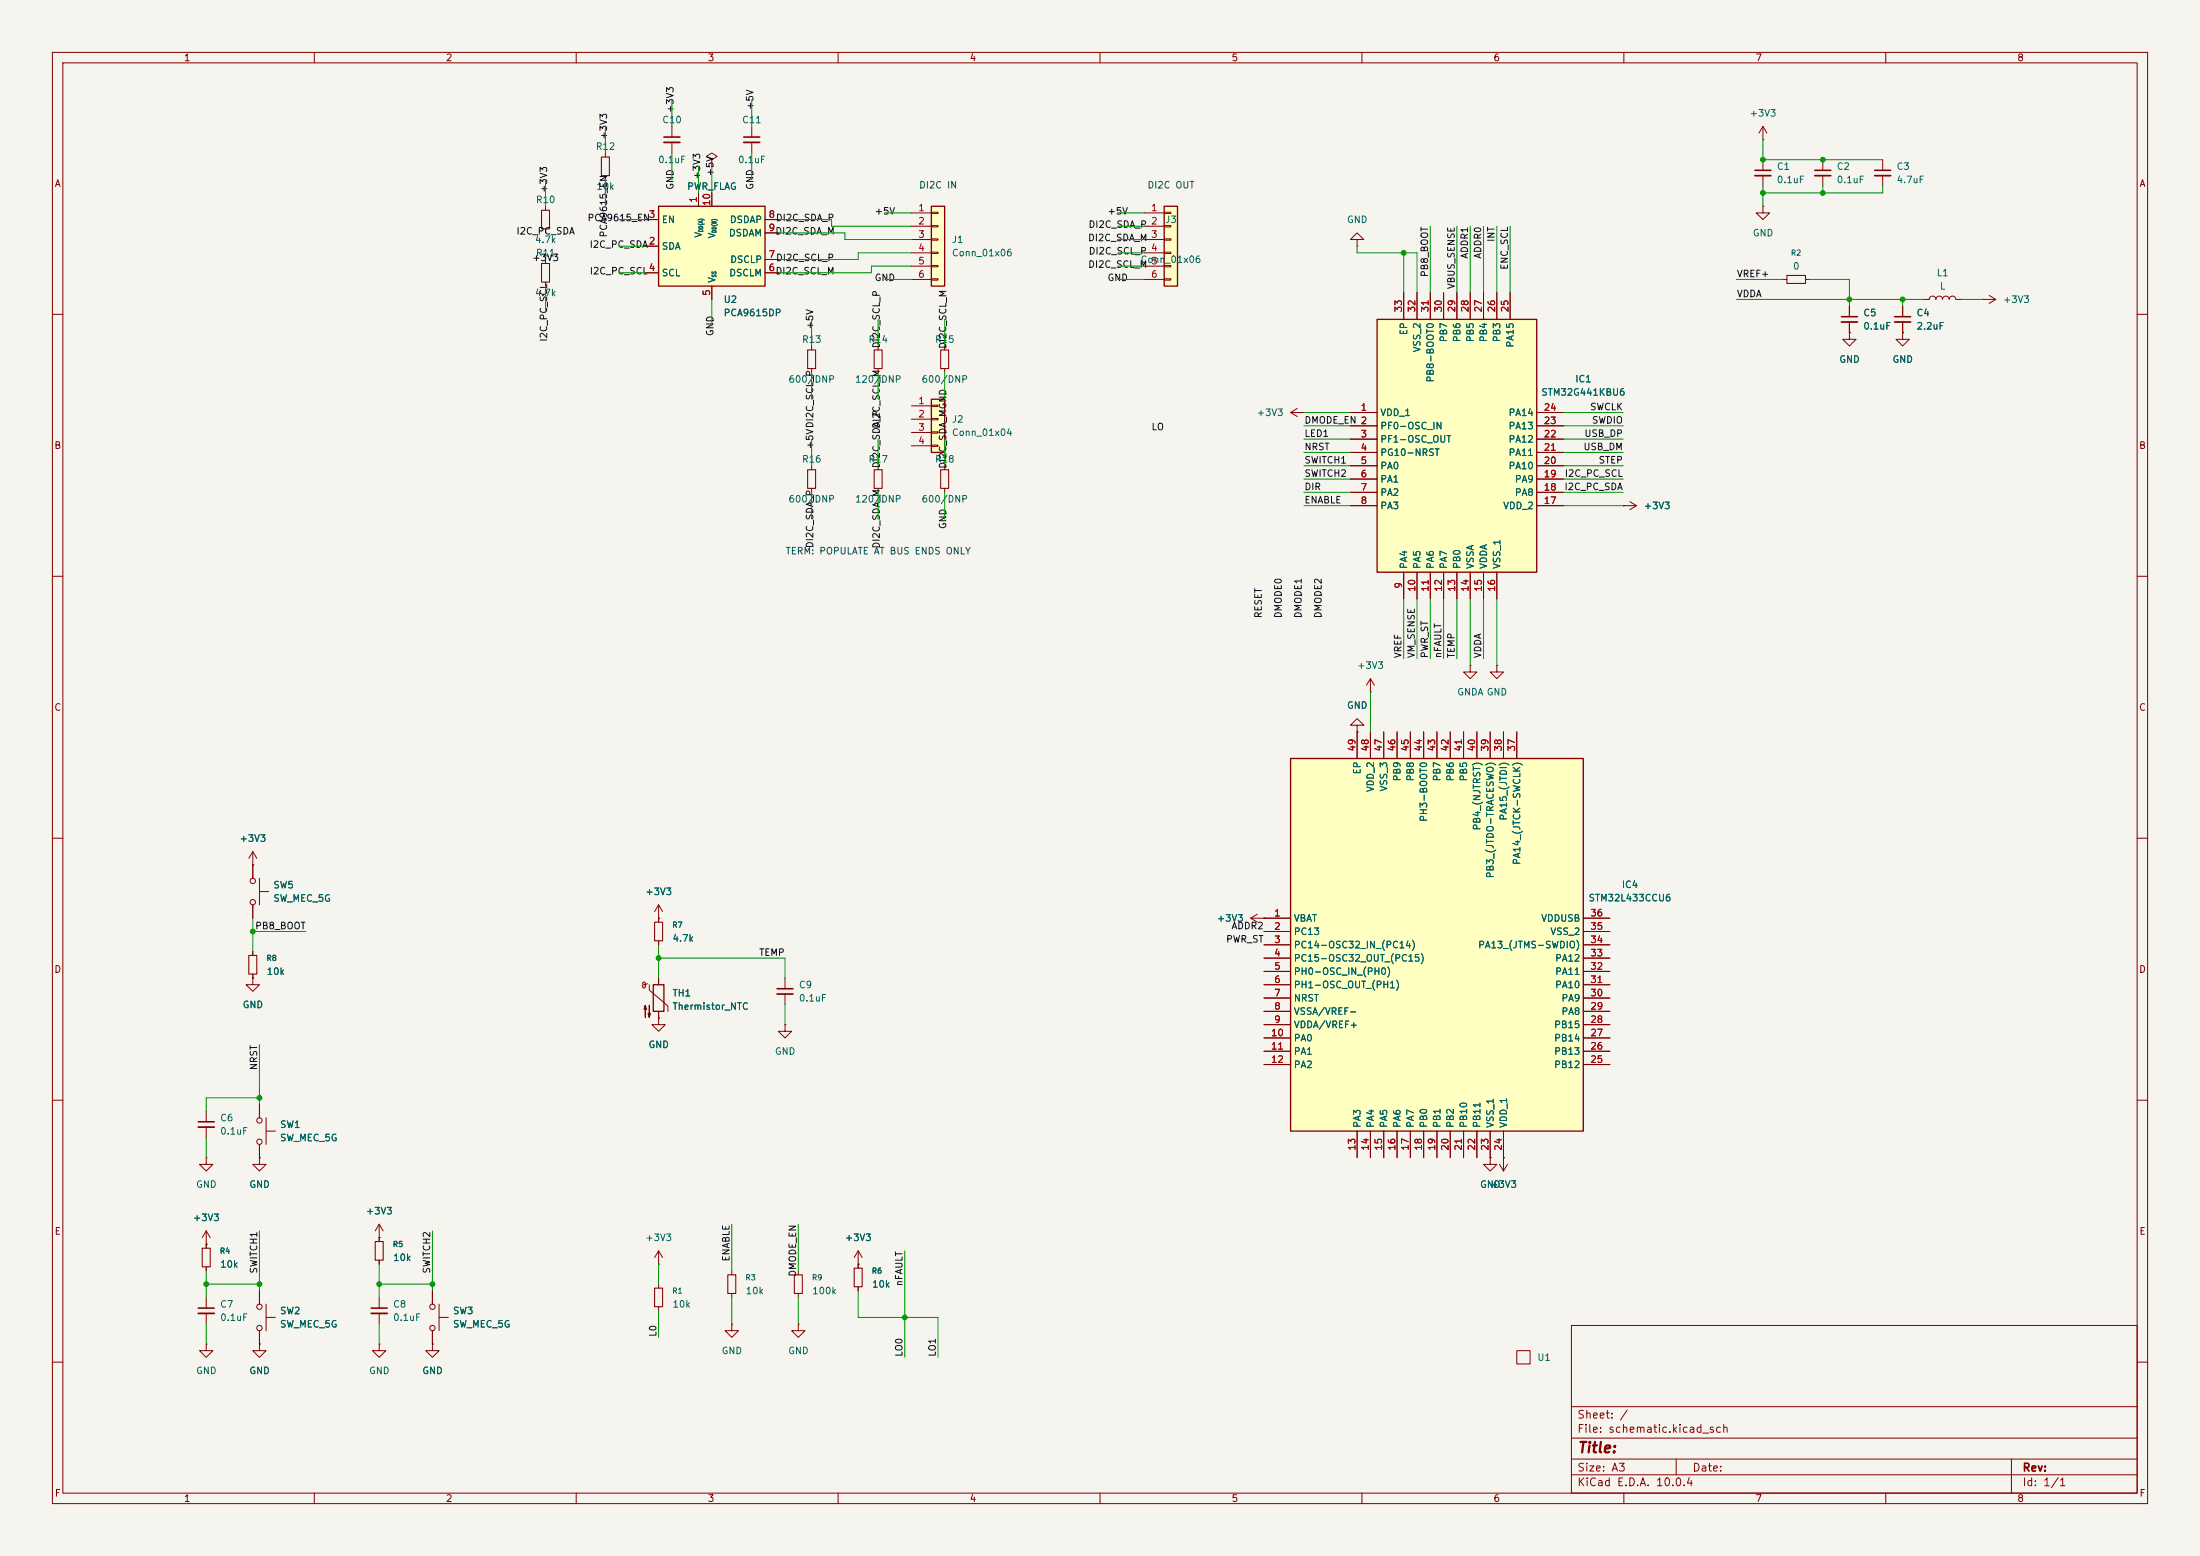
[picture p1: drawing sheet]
<svg xmlns="http://www.w3.org/2000/svg" width="420mm" height="297mm" viewBox="0 0 420 297" stroke-linecap="round" stroke-linejoin="round" font-family="sans-serif">
<path d="M0 0h420v297h-420z" fill="#f5f4ef" stroke="#f5f4ef" stroke-width=".19"/>
<g fill="none" stroke="#840000" stroke-width=".19">
<path d="M10 10h400v277h-400zM12 12h396v273h-396zM60 10v2M110 10v2M160 10v2M210 10v2M260 10v2M310 10v2M360 10v2M128.3 24.1v2.1M128.3 27.2v2M135.9 30.5l1-.7-1-.6-1 .6 1 .7v1.3"/>
<path d="M135.9 31.8h.1M143.5 24.1v2.1M143.5 27.2v2M10 60h2M154.9 66v.8M154.9 70.4v.7M167.6 66v.8M167.6 70.4v.7M180.3 66v.8M180.3 70.4v.7M408 60h2M10 110h2"/>
<path d="M408 110h2M10 160h2M408 160h2M125.7 175.3h.1M125.7 172.7v3.3M125.7 179.6v.7M125.7 172.7l-.7 1.3M125.7 172.7l.8 1.3M48.3 186.7v1.3h1.2l-1.2 1.2-1.3-1.2h1.3M48.3 186.7h.1M122.6 188.1l.1 .2M123.6 187.7l-.3 .2-.4 .1-.2-.3 .1-.2 .4 .1v.8l-.3 .2-.2-.3"/>
<path d="M124 188v1l3.5 3v1M125.7 194.3v1.3h1.3l-1.3 1.3-1.2-1.3h1.2M125.7 194.3h.1M125.7 186.7v1.3M125.7 193v1.3M10 210h2M408 210h2M72.4 236.2h.1M72.4 233.7l-.8 1.2M72.4 233.7l.8 1.2M72.4 233.7v3.3M125.7 238.8l-.7 1.2"/>
<path d="M125.7 238.8l.8 1.2M125.7 238.8v2.5M39.4 256.5v1.3h1.2l-1.2 1.3-1.3-1.3h1.3M39.4 256.5h.1M39.4 247.6v2.1M39.4 250.7v2M49.5 256.5v1.3h1.3l-1.3 1.3-1.2-1.3h1.2M49.5 256.5h.1M49.5 246.4v2.5M49.5 254v2.5M50.8 251.5h1.8M50.8 248.9v5.1"/>
<path d="M72.4 256.5v1.3h1.3l-1.3 1.3-1.3-1.3h1.3M72.4 256.5h.1M72.4 240.5v.8M72.4 247.6v2.1M72.4 250.7v2M82.5 256.5v1.3h1.3l-1.3 1.3-1.2-1.3h1.2M82.5 256.5h.1M82.5 246.4v2.5M82.5 254v2.5M83.8 251.5h1.8M83.8 248.9v5.1M125.7 241.3h.1"/>
<path d="M152.4 252.7v1.3h1.3l-1.3 1.3-1.3-1.3h1.3M152.4 252.7h.1M300 253h108v32h-108zM10 260h2M300 278.5h108M300 274.5h108M300 268.5h108M320 278.5v3M384 278.5v6.5M408 260h2M60 285v2M110 285v2"/>
<path d="M160 285v2M210 285v2M260 285v2M300 281.5h108M310 285v2M360 285v2"/>
<circle cx="49.5" cy="253.5" r=".51"/>
<circle cx="49.5" cy="249.4" r=".51"/>
<circle cx="82.6" cy="253.5" r=".51"/>
<circle cx="82.6" cy="249.4" r=".51"/>
</g>
<path d="M154.2 66.8h1.5v3.6h-1.5zM166.9 66.8h1.5v3.6h-1.5zM179.6 66.8h1.5v3.6h-1.5zM125 176h1.5v3.6h-1.5zM71.6 237h1.6v3.5h-1.6z" fill="none" stroke="#840000" stroke-width=".2"/>
<path d="M126.7 26.2h3.1M142 26.2h3M37.8 249.7h3.1M70.9 249.7h3" fill="none" stroke="#840000" stroke-width=".3"/>
<path d="M126.7 27.2h3.1M142 27.2h3M37.8 250.7h3.1M70.9 250.7h3" fill="none" stroke="#840000" stroke-width=".33"/>
<g fill="#840000" stroke="#840000" stroke-width=".19">
<path d="M123.2 191.9l.2 .8h-.5l.3-.8v2.3z"/>
<path d="M124 191.9v2.3l-.3-.8h.5l-.2 .8z"/>
</g>
<path d="M124.7 188h2v5h-2z" fill="none" stroke="#840000" stroke-width=".25"/>
<path d="M125.7 39.4h20.3v15.2h-20.3z" fill="#ffffc2"/>
<path d="M125.7 39.4h20.3v15.2h-20.3z" fill="none" stroke="#840000" stroke-width=".25"/>
<g fill="none" stroke="#840000" stroke-width=".19">
<path d="M104.1 39.4v.7M115.6 29.2v.8M115.6 33.5v.8M133.3 36.8v2.6M135.9 36.8v2.6M336.5 26.7h.1M336.5 39.4v1.2h1.3l-1.3 1.3-1.2-1.3h1.2M336.5 39.4h.1M336.5 24.1l-.7 1.3M336.5 24.1l.8 1.3M336.5 24.1v2.6M336.5 30.5v2"/>
<path d="M336.5 33.5v2.1M348 30.5v2M348 33.5v2.1M359.4 30.5v2M359.4 33.5v2.1M104.1 43.7v.8M104.1 49.5v.8M104.1 53.8v.8M123.2 47h2.5M123.2 41.9h2.5M123.2 52.1h2.5M135.9 54.6v2.6"/>
<path d="M146 41.9h2.6M146 52.1h2.6M146 49.5h2.6M146 44.5h2.6M340.4 53.3h.7M344.7 53.3h.7M353.1 58.4v2.1M363.2 58.4v2.1M367 57.2h1.3a.64 .64 0 0 1 .6-.7 .64 .64 0 0 1 .7 .7 .64 .64 0 0 1 .6-.7 .64 .64 0 0 1 .6 .7 .64 .64 0 0 1 .7-.7 .64 .64 0 0 1 .6 .7 .64 .64 0 0 1 .6-.7 .64 .64 0 0 1 .7 .7h1.2M378.5 57.2h.1M378.5 57.2h2.5M379.7 56.4l1.3 .8"/>
<path d="M381 57.2l-1.3 .7M353.1 63.5v1.3h1.2l-1.2 1.2-1.3-1.2h1.3M353.1 63.5h.1M353.1 61.5v2M363.2 63.5v1.3h1.3l-1.3 1.2-1.3-1.2h1.3M363.2 63.5h.1M363.2 61.5v2M154.9 88.9v.8M154.9 93.2v.8M167.6 88.9v.8M167.6 93.2v.8M180.3 88.9v.8"/>
<path d="M180.3 93.2v.8M48.3 165.1h.1M48.3 162.6v5M48.3 172.7v2.6M48.3 162.6l-.8 1.2M48.3 162.6l.7 1.2M49.5 167.6v5.1M49.5 170.2h1.8M48.3 181.6v.8M48.3 185.9v.8M149.9 195.6v1.3h1.2l-1.2 1.2-1.3-1.2h1.3M149.9 195.6h.1"/>
<path d="M149.9 186.7v2M149.9 189.7v2.1M39.4 212.1v2M39.4 215.1v2.1M49.5 210.8v2.6M49.5 218.4v2.6M50.8 215.9h1.8M50.8 213.4v5M39.4 237.5h.1M39.4 221v1.2h1.2l-1.2 1.3-1.3-1.3h1.3M39.4 221h.1M39.4 234.9v3.4"/>
<path d="M39.4 234.9l-.8 1.3M39.4 234.9l.7 1.3M49.5 221v1.2h1.3l-1.3 1.3-1.2-1.3h1.2M49.5 221h.1M163.8 238.8l-.7 1.2M163.8 238.8l.8 1.2M163.8 238.8v3.3M39.4 241.8v.8M125.7 245.1v.8M125.7 249.4v.8M139.7 252.7v1.3h1.3l-1.3 1.3-1.3-1.3h1.3M139.7 252.7h.1"/>
<path d="M139.7 242.6v.7M139.7 246.9v.7M152.4 242.6v.7M152.4 246.9v.7M163.8 241.3h.1M163.8 245.6v.8"/>
<circle cx="48.3" cy="168.1" r=".51"/>
<circle cx="48.3" cy="172.2" r=".51"/>
<circle cx="49.5" cy="213.9" r=".51"/>
<circle cx="49.5" cy="217.9" r=".51"/>
</g>
<g fill="none" stroke="#840000" stroke-width=".2">
<path d="M114.8 30h1.5v3.5h-1.5zM103.4 50.3h1.5v3.5h-1.5zM103.4 40.1h1.5v3.6h-1.5zM341.1 52.6h3.6v1.5h-3.6zM154.2 89.7h1.5v3.5h-1.5zM166.9 89.7h1.5v3.5h-1.5zM179.6 89.7h1.5v3.5h-1.5zM47.5 182.4h1.5v3.5h-1.5zM38.6 238.3h1.5v3.5h-1.5zM125 245.9h1.5v3.5h-1.5zM138.9 243.3h1.6v3.6h-1.6zM151.6 243.3h1.6v3.6h-1.6z"/>
<path d="M163.1 242.1h1.5v3.5h-1.5z"/>
</g>
<path d="M335 32.5h3.1M346.5 32.5h3M357.9 32.5h3M351.5 60.5h3.1M361.7 60.5h3M148.3 188.7h3.1M37.8 214.1h3.1" fill="none" stroke="#840000" stroke-width=".3"/>
<path d="M335 33.5h3.1M346.5 33.5h3M357.9 33.5h3M351.5 61.5h3.1M361.7 61.5h3M148.3 189.7h3.1M37.8 215.1h3.1" fill="none" stroke="#840000" stroke-width=".33"/>
<path d="M262.9 61h30.5v48.2h-30.5z" fill="#ffffc2"/>
<path d="M262.9 61h30.5v48.2h-30.5z" fill="none" stroke="#840000" stroke-width=".25"/>
<g fill="none" stroke="#840000" stroke-width=".19">
<path d="M259.1 45.7h1.2l-1.2-1.2-1.3 1.2h1.3v1.3M259.1 47h.1M268 55.9v5.1M270.5 55.9v5.1M273 55.9v5.1M275.6 55.9v5.1M278.1 55.9v5.1M280.7 55.9v5.1M283.2 55.9v5.1M285.7 55.9v5.1M288.3 55.9v5.1M246.4 78.7h2.5"/>
<path d="M246.4 78.7l1.2 .8M247.6 78l-1.2 .7M248.9 78.7h.1M257.8 78.7h5.1M293.4 78.7h5M257.8 81.3h5.1M257.8 83.8h5.1M257.8 86.4h5.1M257.8 88.9h5.1M257.8 91.4h5.1M257.8 94h5.1M257.8 96.5h5.1"/>
<path d="M293.4 81.3h5M293.4 83.8h5M293.4 86.4h5M293.4 88.9h5M293.4 91.4h5M293.4 94h5M293.4 96.5h5M268 109.2v5.1M270.5 109.2v5.1M273 109.2v5.1M275.6 109.2v5.1M278.1 109.2v5.1"/>
<path d="M280.7 109.2v5.1M283.2 109.2v5.1M285.7 109.2v5.1"/>
</g>
<path d="M222.2 39.4h2.6v15.2h-2.6z" fill="#ffffc2"/>
<path d="M222.2 39.4h2.6v15.2h-2.6z" fill="none" stroke="#840000" stroke-width=".25"/>
<path d="M218.4 40.6h3.8M218.4 43.2h3.8M218.4 45.7h3.8M218.4 48.3h3.8M218.4 50.8h3.8M218.4 53.3h3.8M222.2 40.5h1.3v.3h-1.3zM222.2 43.1h1.3v.2h-1.3zM222.2 45.6h1.3v.2h-1.3zM222.2 48.1h1.3v.3h-1.3zM222.2 50.7h1.3v.2h-1.3zM222.2 53.2h1.3v.3h-1.3z" fill="none" stroke="#840000" stroke-width=".19"/>
<path d="M177.8 76.2h2.5v10.2h-2.5z" fill="#ffffc2"/>
<path d="M177.8 76.2h2.5v10.2h-2.5z" fill="none" stroke="#840000" stroke-width=".25"/>
<path d="M174 77.5h3.8M177.8 77.3h1.3v.3h-1.3zM177.8 79.9h1.3v.2h-1.3zM174 80h3.8M174 82.6h3.8M174 85.1h3.8M177.8 82.4h1.3v.3h-1.3zM177.8 85h1.3v.2h-1.3zM280.7 127v1.3h1.2l-1.2 1.2-1.3-1.2h1.3M280.7 127h.1" fill="none" stroke="#840000" stroke-width=".19"/>
<path d="M177.8 39.4h2.5v15.2h-2.5z" fill="#ffffc2"/>
<path d="M177.8 39.4h2.5v15.2h-2.5z" fill="none" stroke="#840000" stroke-width=".25"/>
<g fill="none" stroke="#840000" stroke-width=".19">
<path d="M174 40.6h3.8M174 43.2h3.8M174 45.7h3.8M174 48.3h3.8M174 50.8h3.8M174 53.3h3.8M177.8 40.5h1.3v.3h-1.3zM177.8 43.1h1.3v.2h-1.3zM177.8 45.6h1.3v.2h-1.3zM177.8 48.1h1.3v.3h-1.3zM177.8 50.7h1.3v.2h-1.3zM177.8 53.2h1.3v.3h-1.3z"/>
<path d="M309.9 96.5h.1M309.9 96.5h2.5M311.1 95.8l1.3 .7M312.4 96.5l-1.3 .8M259.1 138.4h1.2l-1.2-1.2-1.3 1.2h1.3v1.3M259.1 139.7h.1M261.6 132.1h.1M261.6 129.5l-.7 1.3M261.6 129.5l.8 1.3M261.6 129.5v2.6M238.8 175.3l1.2 .7M238.8 175.3h2.5"/>
<path d="M240 174.5l-1.2 .8M241.3 175.3h.1M286.3 222.2l.7 1.3M287 221h.1M287 221v2.5M287.8 222.2l-.8 1.3"/>
</g>
<path d="M246.4 144.8h55.9v71.1h-55.9z" fill="#ffffc2"/>
<path d="M246.4 144.8h55.9v71.1h-55.9z" fill="none" stroke="#840000" stroke-width=".25"/>
<g fill="none" stroke="#840000" stroke-width=".19">
<path d="M133.3 36.8v2.6M135.9 31.8h.1M135.9 36.8v2.6M123.2 47h2.5M123.2 41.9h2.5M123.2 52.1h2.5M135.9 54.6v2.6M146 41.9h2.6M146 52.1h2.6M146 49.5h2.6M146 44.5h2.6M268 55.9v5.1"/>
<path d="M270.5 55.9v5.1M273 55.9v5.1M275.6 55.9v5.1M278.1 55.9v5.1M280.7 55.9v5.1M283.2 55.9v5.1M285.7 55.9v5.1M288.3 55.9v5.1M353.1 58.4v2.1M363.2 58.4v2.1M257.8 78.7h5.1M293.4 78.7h5"/>
<path d="M353.1 63.5h.1M353.1 61.5v2M363.2 63.5h.1M363.2 61.5v2M257.8 81.3h5.1M257.8 83.8h5.1M257.8 86.4h5.1M257.8 88.9h5.1M257.8 91.4h5.1M257.8 94h5.1M257.8 96.5h5.1M293.4 81.3h5"/>
<path d="M293.4 83.8h5M293.4 86.4h5M293.4 88.9h5M293.4 91.4h5M293.4 94h5M293.4 96.5h5M309.9 96.5h.1M268 109.2v5.1M270.5 109.2v5.1M273 109.2v5.1M275.6 109.2v5.1M278.1 109.2v5.1"/>
<path d="M280.7 109.2v5.1M283.2 109.2v5.1M285.7 109.2v5.1M259.1 139.7h.1M259.1 139.7v5.1M261.6 139.7v5.1M264.2 139.7v5.1M266.7 139.7v5.1M269.2 139.7v5.1M271.8 139.7v5.1M274.3 139.7v5.1M276.9 139.7v5.1"/>
<path d="M279.4 139.7v5.1M281.9 139.7v5.1M284.5 139.7v5.1M285.7 127v1.3h1.3l-1.3 1.2-1.2-1.2h1.2M285.7 127h.1M287 139.7v5.1M289.6 139.7v5.1M48.3 165.1h.1M48.3 165.1v2.5M48.3 172.7v2.6M125.7 175.3h.1M125.7 175.3v.7"/>
<path d="M125.7 179.6v.7M241.3 175.3h.1M241.3 175.3h5.1M241.3 177.8h5.1M302.3 175.3h5M302.3 177.8h5M48.3 186.7h.1M48.3 181.6v.8M48.3 185.9v.8M125.7 194.3h.1M125.7 186.7v1.3M125.7 193v1.3"/>
<path d="M241.3 180.3h5.1M241.3 182.9h5.1M241.3 185.4h5.1M241.3 188h5.1M241.3 190.5h5.1M241.3 193h5.1M241.3 195.6h5.1M241.3 198.1h5.1M302.3 180.3h5M302.3 182.9h5M302.3 185.4h5M302.3 188h5"/>
<path d="M302.3 190.5h5M302.3 193h5M302.3 195.6h5M302.3 198.1h5M49.5 210.8v2.6M49.5 218.4v2.6M241.3 200.7h5.1M241.3 203.2h5.1M259.1 215.9v5.1M261.6 215.9v5.1M264.2 215.9v5.1M266.7 215.9v5.1"/>
<path d="M269.2 215.9v5.1M271.8 215.9v5.1M274.3 215.9v5.1M276.9 215.9v5.1M279.4 215.9v5.1M281.9 215.9v5.1M284.5 215.9v5.1M287 215.9v5.1M302.3 200.7h5M302.3 203.2h5M39.4 237.5h.1M39.4 237.5v.8"/>
<path d="M49.5 221h.1M72.4 236.2h.1M72.4 236.2v.8M284.5 221v1.2h1.2l-1.2 1.3-1.3-1.3h1.3M284.5 221h.1M287 221h.1M39.4 241.8v.8M49.5 256.5h.1M49.5 246.4v2.5M49.5 254v2.5M72.4 240.5v.8M82.5 256.5h.1"/>
<path d="M82.5 246.4v2.5M82.5 254v2.5M163.8 241.3h.1M163.8 241.3v.8M163.8 245.6v.8M289.6 257.8h2.5v2.5h-2.5z"/>
</g>
<g fill="none" stroke="#009600" stroke-width=".19">
<path d="M128.3 19.1v5M143.5 19.1v5M104.1 34.3v5.1M115.6 24.1v5.1M115.6 34.3v5.1M128.3 29.2v5.1M133.3 31.8v5M135.9 31.8v5M143.5 29.2v5.1M336.5 26.7v3.8h22.9M336.5 35.6v3.8M348 35.6v1.2"/>
<path d="M359.4 35.6v1.2h-22.9M104.1 54.6v5.1M118.1 52.1h5.1M118.1 41.9h5.1M118.1 47h5.1M135.9 57.2v5M148.6 41.9h10.1v1.3h15.3M148.6 44.5h12.7v1.2h12.7M168.9 40.6h5.1M168.9 53.3h5.1M174 48.3h-10.2v1.2h-15.2M174 50.8h-7.6v1.3h-17.8"/>
<path d="M213.4 48.3h5M213.4 40.6h5M213.4 43.2h5M213.4 45.7h5M213.4 50.8h5M213.4 53.3h5M259.1 47v1.3h11.4v7.6M268 48.3v7.6M273 43.2v12.7M278.1 43.2v12.7M280.7 43.2v12.7M283.2 43.2v12.7"/>
<path d="M285.7 43.2v12.7M288.3 43.2v12.7M331.5 53.3h8.9M331.5 57.2h35.5M345.4 53.3h7.7v5.1M363.2 57.2v1.2M374.6 57.2h3.9M154.9 61v5M154.9 71.1v5.1M167.6 61v5M167.6 71.1v5.1M180.3 61v5"/>
<path d="M180.3 71.1v5.1M248.9 78.7h8.9M298.4 78.7h11.5M154.9 83.8v5.1M154.9 94v5.1M167.6 83.8v5.1M167.6 94v5.1M180.3 83.8v5.1M180.3 94v5.1M248.9 91.4h8.9M248.9 86.4h8.9M248.9 88.9h8.9"/>
<path d="M248.9 94h8.9M248.9 96.5h8.9M248.9 81.3h8.9M248.9 83.8h8.9M298.4 91.4h11.5M298.4 86.4h11.5M298.4 88.9h11.5M298.4 94h11.5M298.4 96.5h11.5M298.4 81.3h11.5M298.4 83.8h11.5M268 114.3v11.4"/>
<path d="M270.5 114.3v11.4M273 114.3v11.4M275.6 114.3v11.4M278.1 114.3v11.4M280.7 114.3v12.7M283.2 114.3v11.4M285.7 114.3v12.7M261.6 132.1v7.6M48.3 175.3v6.3M48.3 177.8h10.1M49.5 199.4v11.4M125.7 180.3v6.4"/>
<path d="M125.7 182.9h24.2v3.8M149.9 191.8v3.8M39.4 217.2v3.8M49.5 209.6h-10.1v2.5M49.5 234.9v11.5M82.5 234.9v11.5M139.7 233.7v8.9M152.4 233.7v8.9M172.7 238.8v20.3M39.4 242.6v5M39.4 252.7v3.8M39.4 245.1h10.1"/>
<path d="M72.4 245.1h10.1M72.4 241.3v6.3M72.4 252.7v3.8M125.7 241.3v3.8M125.7 250.2v5.1M139.7 247.6v5.1M152.4 247.6v5.1M163.8 246.4v5.1h15.3v7.6"/>
</g>
<g fill="#009600" stroke="#009600" stroke-width=".19">
<circle cx="72.4" cy="245.1" r=".46"/>
<circle cx="39.4" cy="245.1" r=".46"/>
<circle cx="49.5" cy="245.1" r=".46"/>
<circle cx="49.5" cy="209.6" r=".46"/>
<circle cx="48.3" cy="177.8" r=".46"/>
<circle cx="125.7" cy="182.9" r=".46"/>
<circle cx="82.5" cy="245.1" r=".46"/>
<circle cx="172.7" cy="251.5" r=".46"/>
<circle cx="348" cy="30.5" r=".46"/>
<circle cx="348" cy="36.8" r=".46"/>
<circle cx="353.1" cy="57.2" r=".46"/>
<circle cx="336.5" cy="30.5" r=".46"/>
<circle cx="363.2" cy="57.2" r=".46"/>
<circle cx="268" cy="48.3" r=".46"/>
<circle cx="336.5" cy="36.8" r=".46"/>
</g>
<text font-size="2" fill="#840000" x="301" y="277.8">Title:</text>
<g font-size="1.5" fill="#840000">
<text x="301" y="273.8">File: schematic.kicad_sch</text>
<text x="301" y="271.1">Sheet: /</text>
<text x="301" y="281.2">Size: A3</text>
<text x="323" y="281.2">Date:</text>
<text x="386" y="281.2">Rev:</text>
<text x="301" y="284">KiCad E.D.A. 10.0.4</text>
<text x="386" y="284">Id: 1/1</text>
</g>
<g font-size="1.3" fill="#840000">
<text x="35" y="12">1</text>
<text x="85" y="12">2</text>
<text x="135" y="12">3</text>
<text x="185" y="12">4</text>
<text x="235" y="12">5</text>
<text x="285" y="12">6</text>
<text x="335" y="12">7</text>
<text x="385" y="12">8</text>
<text x="10.3" y="36">A</text>
<text x="408.3" y="36">A</text>
<text x="10.3" y="86">B</text>
<text x="408.2" y="86">B</text>
<text x="10.3" y="136">C</text>
<text x="408.2" y="136">C</text>
<text x="10.3" y="186">D</text>
<text x="408.2" y="186">D</text>
<text x="10.3" y="236">E</text>
<text x="408.3" y="236">E</text>
<text x="10.3" y="286">F</text>
<text x="35" y="287">1</text>
<text x="85" y="287">2</text>
<text x="135" y="287">3</text>
<text x="185" y="287">4</text>
<text x="235" y="287">5</text>
<text x="285" y="287">6</text>
<text x="335" y="287">7</text>
<text x="385" y="287">8</text>
<text x="408.3" y="286">F</text>
</g>
<g font-size="1.3" fill="#006464">
<text x="126.3" y="23.8">C10</text>
<text x="141.6" y="23.8">C11</text>
<text x="333.9" y="22.6">+3V3</text>
<text x="113.6" y="28.9">R12</text>
<text x="125.5" y="31.5">0.1uF</text>
<text x="140.8" y="31.5">0.1uF</text>
<text x="339.1" y="32.7">C1</text>
<text x="339.1" y="35.3">0.1uF</text>
<text x="350.5" y="32.7">C2</text>
<text x="350.5" y="35.3">0.1uF</text>
<text x="362" y="32.7">C3</text>
<text x="362" y="35.3">4.7uF</text>
<text x="102.2" y="39.1">R10</text>
<text x="113.7" y="36.5">10k</text>
<text x="131.1" y="36.5">PWR_FLAG</text>
<text x="102" y="46.7">4.7k</text>
<text x="126.2" y="48">SDA</text>
<text x="126.2" y="42.9">EN</text>
<text x="134.3" y="45.5" transform="rotate(-90 134.3 45.5)">V</text>
<text x="136.9" y="45.6" transform="rotate(-90 136.9 45.6)">V</text>
<text x="139" y="45.4">DSDAM</text>
<text x="139.2" y="42.9">DSDAP</text>
<text x="181.6" y="46.7">J1</text>
<text x="222.3" y="42.9">J3</text>
<text x="257" y="42.9">GND</text>
<text x="334.5" y="45.4">GND</text>
<text x="102.2" y="49.2">R11</text>
<text x="126.2" y="53">SCL</text>
<text x="139.1" y="53">DSCLM</text>
<text x="139.3" y="50.5">DSCLP</text>
<text x="181.6" y="49.2">Conn_01x06</text>
<text x="217.6" y="50.5">Conn_01x06</text>
<text x="342.2" y="51.8">0</text>
<text x="369.6" y="53">L1</text>
<text x="102" y="56.9">4.7k</text>
<text x="136.9" y="54.1" transform="rotate(-90 136.9 54.1)">V</text>
<text x="138" y="58.1">U2</text>
<text x="370.2" y="55.6">L</text>
<text x="382.3" y="58.1">+3V3</text>
<text x="138" y="60.7">PCA9615DP</text>
<text x="153" y="65.7">R13</text>
<text x="165.7" y="65.7">R14</text>
<text x="178.4" y="65.7">R15</text>
<text x="268.9" y="64.1" transform="rotate(-90 268.9 64.1)">EP</text>
<text x="276.6" y="65.4" transform="rotate(-90 276.6 65.4)">PB7</text>
<text x="279.1" y="65.4" transform="rotate(-90 279.1 65.4)">PB6</text>
<text x="281.6" y="65.4" transform="rotate(-90 281.6 65.4)">PB5</text>
<text x="284.2" y="65.4" transform="rotate(-90 284.2 65.4)">PB4</text>
<text x="286.7" y="65.4" transform="rotate(-90 286.7 65.4)">PB3</text>
<text x="355.6" y="60.7">C5</text>
<text x="355.6" y="63.2">0.1uF</text>
<text x="365.8" y="60.7">C4</text>
<text x="365.8" y="63.2">2.2uF</text>
<text x="271.5" y="67.4" transform="rotate(-90 271.5 67.4)">VSS_2</text>
<text x="289.3" y="66.4" transform="rotate(-90 289.3 66.4)">PA15</text>
<text x="351" y="69.6">GND</text>
<text x="361.2" y="69.6">GND</text>
<text x="150.4" y="73.4">600/DNP</text>
<text x="163.1" y="73.4">120/DNP</text>
<text x="175.8" y="73.4">600/DNP</text>
<text x="274" y="73.1" transform="rotate(-90 274 73.1)">PB8-BOOT0</text>
<text x="294.1" y="75.8">STM32G441KBU6</text>
<text x="300.6" y="73.3">IC1</text>
<text x="181.6" y="81">J2</text>
<text x="181.6" y="83.5">Conn_01x04</text>
<text x="239.8" y="79.7">+3V3</text>
<text x="263.4" y="79.7">VDD_1</text>
<text x="263.4" y="82.3">PF0-OSC_IN</text>
<text x="287.9" y="82.3">PA13</text>
<text x="287.9" y="79.7">PA14</text>
<text x="153" y="88.6">R16</text>
<text x="165.7" y="88.6">R17</text>
<text x="178.4" y="88.6">R18</text>
<text x="263.4" y="84.8">PF1-OSC_OUT</text>
<text x="263.4" y="87.3">PG10-NRST</text>
<text x="263.4" y="89.9">PA0</text>
<text x="287.9" y="89.9">PA10</text>
<text x="287.9" y="87.3">PA11</text>
<text x="287.9" y="84.8">PA12</text>
<text x="263.4" y="92.4">PA1</text>
<text x="263.4" y="95">PA2</text>
<text x="289.1" y="95">PA8</text>
<text x="289.1" y="92.4">PA9</text>
<text x="150.4" y="96.2">600/DNP</text>
<text x="163.1" y="96.2">120/DNP</text>
<text x="175.8" y="96.2">600/DNP</text>
<text x="263.4" y="97.5">PA3</text>
<text x="286.9" y="97.5">VDD_2</text>
<text x="313.7" y="97.5">+3V3</text>
<text x="268.9" y="108.7" transform="rotate(-90 268.9 108.7)">PA4</text>
<text x="271.5" y="108.7" transform="rotate(-90 271.5 108.7)">PA5</text>
<text x="274" y="108.7" transform="rotate(-90 274 108.7)">PA6</text>
<text x="276.6" y="108.7" transform="rotate(-90 276.6 108.7)">PA7</text>
<text x="279.1" y="108.7" transform="rotate(-90 279.1 108.7)">PB0</text>
<text x="281.6" y="108.7" transform="rotate(-90 281.6 108.7)">VSSA</text>
<text x="284.2" y="108.7" transform="rotate(-90 284.2 108.7)">VDDA</text>
<text x="286.7" y="108.7" transform="rotate(-90 286.7 108.7)">VSS_1</text>
<text x="259" y="128">+3V3</text>
<text x="257" y="135.6">GND</text>
<text x="278.1" y="133.1">GNDA GND</text>
<text x="260.1" y="147.9" transform="rotate(-90 260.1 147.9)">EP</text>
<text x="267.7" y="149.2" transform="rotate(-90 267.7 149.2)">PB9</text>
<text x="270.2" y="149.2" transform="rotate(-90 270.2 149.2)">PB8</text>
<text x="275.3" y="149.2" transform="rotate(-90 275.3 149.2)">PB7</text>
<text x="277.8" y="149.2" transform="rotate(-90 277.8 149.2)">PB6</text>
<text x="280.4" y="149.2" transform="rotate(-90 280.4 149.2)">PB5</text>
<text x="262.6" y="151.3" transform="rotate(-90 262.6 151.3)">VDD_2</text>
<text x="265.1" y="151.2" transform="rotate(-90 265.1 151.2)">VSS_3</text>
<text x="45.6" y="161">+3V3</text>
<text x="272.8" y="157" transform="rotate(-90 272.8 157)">PH3-BOOT0</text>
<text x="282.9" y="158.6" transform="rotate(-90 282.9 158.6)">PB4_(NJTRST)</text>
<text x="288" y="156.7" transform="rotate(-90 288 156.7)">PA15_(JTDI)</text>
<text x="285.5" y="167.7" transform="rotate(-90 285.5 167.7)">PB3_(JTDO-TRACESWO)</text>
<text x="290.5" y="165.2" transform="rotate(-90 290.5 165.2)">PA14_(JTCK-SWCLK)</text>
<text x="52.1" y="169.9">SW5</text>
<text x="52.1" y="172.4">SW_MEC_5G</text>
<text x="123.1" y="171.2">+3V3</text>
<text x="303.2" y="172.4">STM32L433CCU6</text>
<text x="309.5" y="169.8">IC4</text>
<text x="232.2" y="176.2">+3V3</text>
<text x="246.9" y="176.2">VBAT</text>
<text x="246.9" y="178.8">PC13</text>
<text x="294.1" y="176.2">VDDUSB</text>
<text x="295.9" y="178.8">VSS_2</text>
<text x="128.3" y="180">4.7k</text>
<text x="246.9" y="181.3">PC14-OSC32_IN_(PC14)</text>
<text x="246.9" y="183.9">PC15-OSC32_OUT_(PC15)</text>
<text x="282.1" y="181.3">PA13_(JTMS-SWDIO)</text>
<text x="296.8" y="183.9">PA12</text>
<text x="50.8" y="186.4">10k</text>
<text x="128.3" y="190.5">TH1</text>
<text x="152.4" y="188.9">C9</text>
<text x="152.4" y="191.5">0.1uF</text>
<text x="246.9" y="186.4">PH0-OSC_IN_(PH0)</text>
<text x="246.9" y="188.9">PH1-OSC_OUT_(PH1)</text>
<text x="246.9" y="191.5">NRST</text>
<text x="296.8" y="188.9">PA10</text>
<text x="296.8" y="186.4">PA11</text>
<text x="298" y="191.5">PA9</text>
<text x="46.2" y="192.7">GND</text>
<text x="128.3" y="193.1">Thermistor_NTC</text>
<text x="246.9" y="194">VSSA/VREF-</text>
<text x="246.9" y="196.6">VDDA/VREF+</text>
<text x="296.6" y="196.6">PB15</text>
<text x="298" y="194">PA8</text>
<text x="123.7" y="200.4">GND</text>
<text x="147.8" y="201.6">GND</text>
<text x="246.9" y="199.1">PA0</text>
<text x="246.9" y="201.6">PA1</text>
<text x="296.6" y="201.6">PB13</text>
<text x="296.6" y="199.1">PB14</text>
<text x="246.9" y="204.2">PA2</text>
<text x="296.6" y="204.2">PB12</text>
<text x="41.9" y="214.3">C6</text>
<text x="53.3" y="215.6">SW1</text>
<text x="260.1" y="215.4" transform="rotate(-90 260.1 215.4)">PA3</text>
<text x="262.6" y="215.4" transform="rotate(-90 262.6 215.4)">PA4</text>
<text x="265.1" y="215.4" transform="rotate(-90 265.1 215.4)">PA5</text>
<text x="267.7" y="215.4" transform="rotate(-90 267.7 215.4)">PA6</text>
<text x="270.2" y="215.4" transform="rotate(-90 270.2 215.4)">PA7</text>
<text x="272.8" y="215.4" transform="rotate(-90 272.8 215.4)">PB0</text>
<text x="275.3" y="215.4" transform="rotate(-90 275.3 215.4)">PB1</text>
<text x="277.8" y="215.4" transform="rotate(-90 277.8 215.4)">PB2</text>
<text x="280.4" y="215.4" transform="rotate(-90 280.4 215.4)">PB10</text>
<text x="282.9" y="215.4" transform="rotate(-90 282.9 215.4)">PB11</text>
<text x="285.5" y="215.4" transform="rotate(-90 285.5 215.4)">VSS_1</text>
<text x="288" y="215.4" transform="rotate(-90 288 215.4)">VDD_1</text>
<text x="41.9" y="216.9">0.1uF</text>
<text x="53.3" y="218.1">SW_MEC_5G</text>
<text x="37.3" y="227">GND</text>
<text x="47.5" y="227">GND</text>
<text x="282.4" y="227">GND</text>
<text x="284.4" y="227">+3V3</text>
<text x="36.7" y="233.4">+3V3</text>
<text x="69.7" y="232.1">+3V3</text>
<text x="123.1" y="237.2">+3V3</text>
<text x="161.2" y="237.2">+3V3</text>
<text x="41.9" y="242.3">10k</text>
<text x="74.9" y="241">10k</text>
<text x="41.9" y="249.9">C7</text>
<text x="53.3" y="251.2">SW2</text>
<text x="74.9" y="249.9">C8</text>
<text x="86.4" y="251.2">SW3</text>
<text x="128.3" y="249.9">10k</text>
<text x="142.2" y="247.4">10k</text>
<text x="154.9" y="247.4">100k</text>
<text x="166.4" y="246.1">10k</text>
<text x="41.9" y="252.4">0.1uF</text>
<text x="53.3" y="253.7">SW_MEC_5G</text>
<text x="74.9" y="252.4">0.1uF</text>
<text x="86.4" y="253.7">SW_MEC_5G</text>
<text x="37.3" y="262.6">GND</text>
<text x="47.5" y="262.6">GND</text>
<text x="70.4" y="262.6">GND</text>
<text x="80.5" y="262.6">GND</text>
<text x="137.7" y="258.8">GND</text>
<text x="150.4" y="258.8">GND</text>
<text x="293.4" y="260.1">U1</text>
</g>
<g font-size="1.3" fill="#0f0f0f">
<text x="128.9" y="21.7" transform="rotate(-90 128.9 21.7)">+3V3</text>
<text x="144.1" y="21.1" transform="rotate(-90 144.1 21.1)">+5V</text>
<text x="116.2" y="26.8" transform="rotate(-90 116.2 26.8)">+3V3</text>
<text x="134" y="34.4" transform="rotate(-90 134 34.4)">+3V3</text>
<text x="136.5" y="33.8" transform="rotate(-90 136.5 33.8)">+5V</text>
<text x="104.8" y="36.9" transform="rotate(-90 104.8 36.9)">+3V3</text>
<text x="128.9" y="36.3" transform="rotate(-90 128.9 36.3)">GND</text>
<text x="144.1" y="36.3" transform="rotate(-90 144.1 36.3)">GND</text>
<text x="166.9" y="41.3">+5V</text>
<text x="211.3" y="41.3">+5V</text>
<text x="98.5" y="45.1">I2C_PC_SDA</text>
<text x="112.1" y="42.5">PCA9615_EN</text>
<text x="112.4" y="47.6">I2C_PC_SDA</text>
<text x="116.2" y="45.4" transform="rotate(-90 116.2 45.4)">PCA9615_EN</text>
<text x="147.9" y="45.1">DI2C_SDA_M</text>
<text x="148" y="42.5">DI2C_SDA_P</text>
<text x="207.6" y="46.3">DI2C_SDA_M</text>
<text x="207.7" y="43.8">DI2C_SDA_P</text>
<text x="285.6" y="46.3" transform="rotate(-90 285.6 46.3)">INT</text>
<text x="101.5" y="50.2">+3V3</text>
<text x="112.5" y="52.7">I2C_PC_SCL</text>
<text x="147.9" y="52.7">DI2C_SCL_M</text>
<text x="148" y="50.2">DI2C_SCL_P</text>
<text x="166.9" y="54">GND</text>
<text x="207.6" y="51.4">DI2C_SCL_M</text>
<text x="207.7" y="48.9">DI2C_SCL_P</text>
<text x="211.3" y="54">GND</text>
<text x="272.9" y="53" transform="rotate(-90 272.9 53)">PB8_BOOT</text>
<text x="280.5" y="49.5" transform="rotate(-90 280.5 49.5)">ADDR1</text>
<text x="283.1" y="49.5" transform="rotate(-90 283.1 49.5)">ADDR0</text>
<text x="288.2" y="51.6" transform="rotate(-90 288.2 51.6)">ENC_SCL</text>
<text x="331.5" y="53.2">VREF+</text>
<text x="278" y="55.3" transform="rotate(-90 278 55.3)">VBUS_SENSE</text>
<text x="331.5" y="57">VDDA</text>
<text x="104.8" y="65.3" transform="rotate(-90 104.8 65.3)">I2C_PC_SCL</text>
<text x="136.5" y="64.3" transform="rotate(-90 136.5 64.3)">GND</text>
<text x="155.6" y="63" transform="rotate(-90 155.6 63)">+5V</text>
<text x="168.3" y="66.6" transform="rotate(-90 168.3 66.6)">DI2C_SCL_P</text>
<text x="181" y="66.7" transform="rotate(-90 181 66.7)">DI2C_SCL_M</text>
<text x="168.3" y="81.9" transform="rotate(-90 168.3 81.9)">DI2C_SCL_M</text>
<text x="219.7" y="82.4">LO</text>
<text x="248.9" y="81.2">DMODE_EN 2</text>
<text x="248.9" y="83.7">LED1</text>
<text x="302.4" y="83.7">USB_DP</text>
<text x="303.4" y="78.6">SWCLK</text>
<text x="303.8" y="81.2">SWDIO</text>
<text x="155.6" y="85.9" transform="rotate(-90 155.6 85.9)">+5VDI2C_SCL_P</text>
<text x="168.3" y="89.5" transform="rotate(-90 168.3 89.5)">DI2C_SDA_P</text>
<text x="181" y="89.6" transform="rotate(-90 181 89.6)">DI2C_SDA_MGND</text>
<text x="248.9" y="86.2">NRST</text>
<text x="248.9" y="88.8">SWITCH1</text>
<text x="302.2" y="86.2">USB_DM</text>
<text x="305.1" y="88.8">STEP</text>
<text x="248.9" y="91.3">SWITCH2</text>
<text x="248.9" y="93.9">DIR</text>
<text x="298.5" y="93.9">I2C_PC_SDA</text>
<text x="298.6" y="91.3">I2C_PC_SCL</text>
<text x="181" y="101.1" transform="rotate(-90 181 101.1)">GND</text>
<text x="248.9" y="96.4">ENABLE</text>
<text x="155.6" y="104.7" transform="rotate(-90 155.6 104.7)">DI2C_SDA_P</text>
<text x="168.3" y="104.8" transform="rotate(-90 168.3 104.8)">DI2C_SDA_M</text>
<text x="241.2" y="118.1" transform="rotate(-90 241.2 118.1)">RESET</text>
<text x="245" y="118.1" transform="rotate(-90 245 118.1)">DMODE0</text>
<text x="248.8" y="118.1" transform="rotate(-90 248.8 118.1)">DMODE1</text>
<text x="252.6" y="118.1" transform="rotate(-90 252.6 118.1)">DMODE2</text>
<text x="267.8" y="125.7" transform="rotate(-90 267.8 125.7)">VREF</text>
<text x="270.4" y="125.7" transform="rotate(-90 270.4 125.7)">VM_SENSE</text>
<text x="272.9" y="125.7" transform="rotate(-90 272.9 125.7)">PWR_ST</text>
<text x="275.5" y="125.7" transform="rotate(-90 275.5 125.7)">nFAULT</text>
<text x="278" y="125.7" transform="rotate(-90 278 125.7)">TEMP</text>
<text x="283.1" y="125.7" transform="rotate(-90 283.1 125.7)">VDDA</text>
<text x="48.6" y="177.7">PB8_BOOT</text>
<text x="235" y="177.7">ADDR2</text>
<text x="144.8" y="182.8">TEMP</text>
<text x="234" y="180.2">PWR_ST</text>
<text x="49.4" y="204.4" transform="rotate(-90 49.4 204.4)">NRST</text>
<text x="49.4" y="243.2" transform="rotate(-90 49.4 243.2)">SWITCH1</text>
<text x="82.4" y="243.2" transform="rotate(-90 82.4 243.2)">SWITCH2</text>
<text x="139.6" y="240.9" transform="rotate(-90 139.6 240.9)">ENABLE</text>
<text x="152.3" y="243.8" transform="rotate(-90 152.3 243.8)">DMODE_EN</text>
<text x="172.6" y="245.6" transform="rotate(-90 172.6 245.6)">nFAULT</text>
<text x="125.6" y="255.3" transform="rotate(-90 125.6 255.3)">L0</text>
<text x="172.6" y="259.1" transform="rotate(-90 172.6 259.1)">LO0</text>
<text x="178.9" y="259.1" transform="rotate(-90 178.9 259.1)">LO1</text>
</g>
<g font-size="1.3" fill="#a90000">
<text x="123.8" y="41.9">3</text>
<text x="133.3" y="38.8" transform="rotate(-90 133.3 38.8)">1</text>
<text x="135.9" y="39.4" transform="rotate(-90 135.9 39.4)">10</text>
<text x="146.6" y="41.9">8</text>
<text x="175.2" y="40.6">1</text>
<text x="219.6" y="40.6">1</text>
<text x="123.8" y="47">2</text>
<text x="146.6" y="44.4">9</text>
<text x="175.2" y="43.2">2</text>
<text x="175.2" y="45.7">3</text>
<text x="219.6" y="43.2">2</text>
<text x="219.6" y="45.7">3</text>
<text x="123.8" y="52">4</text>
<text x="146.6" y="52">6</text>
<text x="146.6" y="49.5">7</text>
<text x="175.2" y="48.2">4</text>
<text x="175.2" y="50.8">5</text>
<text x="175.2" y="53.3">6</text>
<text x="219.6" y="48.2">4</text>
<text x="219.6" y="50.8">5</text>
<text x="219.6" y="53.3">6</text>
<text x="135.9" y="56.6" transform="rotate(-90 135.9 56.6)">5</text>
<text x="267.9" y="59.7" transform="rotate(-90 267.9 59.7)">33</text>
<text x="270.5" y="59.7" transform="rotate(-90 270.5 59.7)">32</text>
<text x="273" y="59.7" transform="rotate(-90 273 59.7)">31</text>
<text x="275.6" y="59.7" transform="rotate(-90 275.6 59.7)">30</text>
<text x="278.1" y="59.7" transform="rotate(-90 278.1 59.7)">29</text>
<text x="280.6" y="59.7" transform="rotate(-90 280.6 59.7)">28</text>
<text x="283.2" y="59.7" transform="rotate(-90 283.2 59.7)">27</text>
<text x="285.7" y="59.7" transform="rotate(-90 285.7 59.7)">26</text>
<text x="288.3" y="59.7" transform="rotate(-90 288.3 59.7)">25</text>
<text x="175.2" y="77.4">1</text>
<text x="175.2" y="80">2</text>
<text x="175.2" y="82.5">3</text>
<text x="259.6" y="78.7">1</text>
<text x="259.6" y="83.8">3</text>
<text x="259.6" y="81.3">2</text>
<text x="294.6" y="83.8">22</text>
<text x="294.6" y="81.3">23</text>
<text x="294.6" y="78.7">24</text>
<text x="175.2" y="85.1">4</text>
<text x="259.6" y="86.3">4</text>
<text x="259.6" y="88.9">5</text>
<text x="294.6" y="88.9">20</text>
<text x="294.6" y="86.3">21</text>
<text x="259.6" y="91.4">6</text>
<text x="259.6" y="94">7</text>
<text x="294.6" y="94">18</text>
<text x="294.6" y="91.4">19</text>
<text x="259.6" y="96.5">8</text>
<text x="294.6" y="96.5">17</text>
<text x="267.9" y="112.5" transform="rotate(-90 267.9 112.5)">9</text>
<text x="270.5" y="113.1" transform="rotate(-90 270.5 113.1)">10</text>
<text x="273" y="113.1" transform="rotate(-90 273 113.1)">11</text>
<text x="275.6" y="113.1" transform="rotate(-90 275.6 113.1)">12</text>
<text x="278.1" y="113.1" transform="rotate(-90 278.1 113.1)">13</text>
<text x="280.6" y="113.1" transform="rotate(-90 280.6 113.1)">14</text>
<text x="283.2" y="113.1" transform="rotate(-90 283.2 113.1)">15</text>
<text x="285.7" y="113.1" transform="rotate(-90 285.7 113.1)">16</text>
<text x="259.1" y="143.6" transform="rotate(-90 259.1 143.6)">49</text>
<text x="261.6" y="143.6" transform="rotate(-90 261.6 143.6)">48</text>
<text x="264.1" y="143.6" transform="rotate(-90 264.1 143.6)">47</text>
<text x="266.7" y="143.6" transform="rotate(-90 266.7 143.6)">46</text>
<text x="269.2" y="143.6" transform="rotate(-90 269.2 143.6)">45</text>
<text x="271.8" y="143.6" transform="rotate(-90 271.8 143.6)">44</text>
<text x="274.3" y="143.6" transform="rotate(-90 274.3 143.6)">43</text>
<text x="276.8" y="143.6" transform="rotate(-90 276.8 143.6)">42</text>
<text x="279.4" y="143.6" transform="rotate(-90 279.4 143.6)">41</text>
<text x="281.9" y="143.6" transform="rotate(-90 281.9 143.6)">40</text>
<text x="284.5" y="143.6" transform="rotate(-90 284.5 143.6)">39</text>
<text x="287" y="143.6" transform="rotate(-90 287 143.6)">38</text>
<text x="289.5" y="143.6" transform="rotate(-90 289.5 143.6)">37</text>
<text x="243.1" y="175.2">1</text>
<text x="243.1" y="177.8">2</text>
<text x="303.5" y="177.8">35</text>
<text x="303.5" y="175.2">36</text>
<text x="243.1" y="180.3">3</text>
<text x="243.1" y="182.9">4</text>
<text x="243.1" y="185.4">5</text>
<text x="303.5" y="185.4">32</text>
<text x="303.5" y="182.9">33</text>
<text x="303.5" y="180.3">34</text>
<text x="243.1" y="187.9">6</text>
<text x="243.1" y="190.5">7</text>
<text x="303.5" y="190.5">30</text>
<text x="303.5" y="187.9">31</text>
<text x="243.1" y="193">8</text>
<text x="243.1" y="195.6">9</text>
<text x="303.5" y="195.6">28</text>
<text x="303.5" y="193">29</text>
<text x="242.5" y="198.1">10</text>
<text x="242.5" y="200.6">11</text>
<text x="242.5" y="203.2">12</text>
<text x="303.5" y="203.2">25</text>
<text x="303.5" y="200.6">26</text>
<text x="303.5" y="198.1">27</text>
<text x="259.1" y="219.8" transform="rotate(-90 259.1 219.8)">13</text>
<text x="261.6" y="219.8" transform="rotate(-90 261.6 219.8)">14</text>
<text x="264.1" y="219.8" transform="rotate(-90 264.1 219.8)">15</text>
<text x="266.7" y="219.8" transform="rotate(-90 266.7 219.8)">16</text>
<text x="269.2" y="219.8" transform="rotate(-90 269.2 219.8)">17</text>
<text x="271.8" y="219.8" transform="rotate(-90 271.8 219.8)">18</text>
<text x="274.3" y="219.8" transform="rotate(-90 274.3 219.8)">19</text>
<text x="276.8" y="219.8" transform="rotate(-90 276.8 219.8)">20</text>
<text x="279.4" y="219.8" transform="rotate(-90 279.4 219.8)">21</text>
<text x="281.9" y="219.8" transform="rotate(-90 281.9 219.8)">22</text>
<text x="284.5" y="219.8" transform="rotate(-90 284.5 219.8)">23</text>
<text x="287" y="219.8" transform="rotate(-90 287 219.8)">24</text>
</g>
<g font-size="1.3" fill="#0000c2">
<text x="175.3" y="36.3">DI2C IN</text>
<text x="218.9" y="36.3">DI2C OUT</text>
<text x="149.9" y="106.1">TERM: POPULATE AT BUS ENDS ONLY</text>
</g>
<g font-size="1" fill="#006464">
<text x="341.8" y="49">R2</text>
<text x="128.2" y="177.3">R7</text>
<text x="50.8" y="183.7">R8</text>
<text x="41.9" y="239.5">R4</text>
<text x="74.9" y="238.3">R5</text>
<text x="142.2" y="244.6">R3</text>
<text x="154.9" y="244.6">R9</text>
<text x="166.3" y="243.3">R6</text>
<text x="128.2" y="247.2">R1</text>
</g>
<g font-size=".8" fill="#006464">
<text x="134.4" y="44.4" transform="rotate(-90 134.4 44.4)">DD(A)</text>
<text x="136.9" y="44.5" transform="rotate(-90 136.9 44.5)">DD(B)</text>
<text x="136.9" y="53" transform="rotate(-90 136.9 53)">SS</text>
</g>
</svg>
